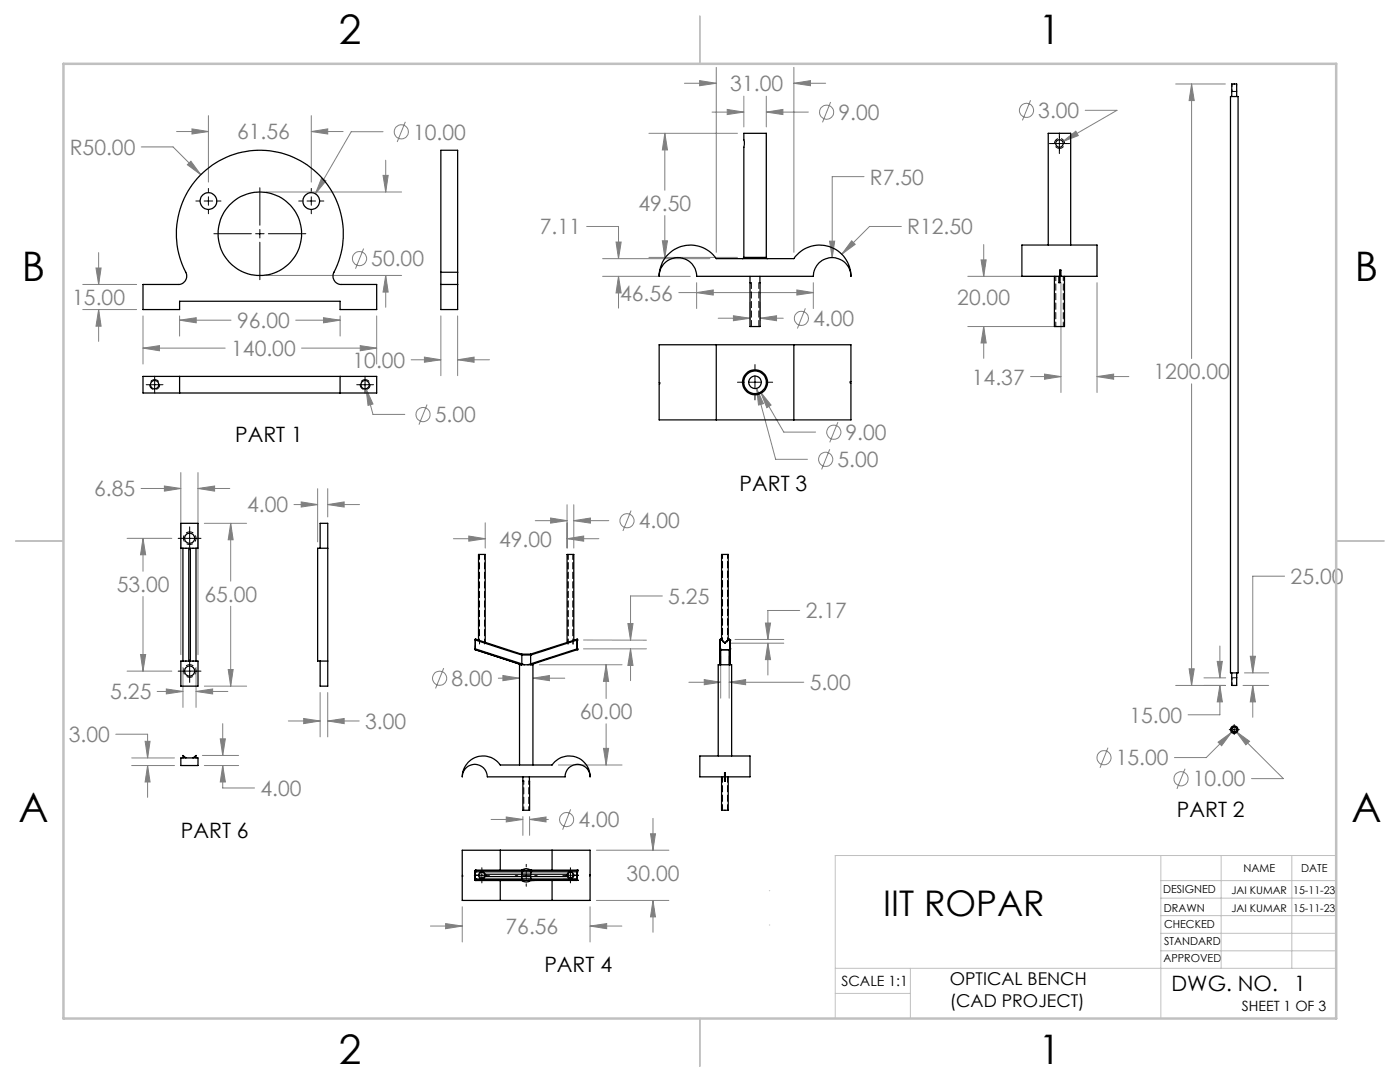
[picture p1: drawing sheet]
<svg xmlns="http://www.w3.org/2000/svg" width="279mm" height="216mm" viewBox="0 0 279 216" stroke-linecap="round" stroke-linejoin="round" font-family="sans-serif">
<g fill="none" stroke="#808080" stroke-width=".2">
<path d="M136.6 16.6h6.3M139.6 16.1l3.3 .5-3.3 .5zM142.9 13.4v36.9M148.4 19.2v6.1M152.9 19.2v6.1M158.4 16.6l3.3-.5v1zM158.4 13.4v36.9M158.4 16.6h6.4M234.6 16.8h9.9M237.8 16.8l.5 3.3h-1zM237.8 16.8v54.7M28.2 29.3h6.3l5.6 5.6"/>
<path d="M35.2 26.2h6.4M37.4 32.9l.7-.7 2 2.7zM38.3 25.7l3.3 .5-3.3 .5zM41.6 23.1v13.2M53.1 38.3h27.1M62.1 26.2l3.3-.5v1zM62.1 23.1v13.2M62.1 26.2h6.4M64.2 35.6l.9 .5-2.2 2.6zM76.4 35h1.1l-.5 3.3zM76.4 26.3h-6.3l-7.2 12.4M77 32v6.3"/>
<path d="M80.9 24.3l-1.6 4M129.5 26.6h17.7M132.7 26.6l.5 3.3h-1zM132.7 26.6v11.4M142.1 22.4h6.3M145.1 21.8l3.3 .6-3.3 .5zM152.9 22.4l3.3-.6v1.1zM152.9 22.4h8.4M165.8 20.4l-1.7 4M172.4 35.2h-6.3v16.2M205.7 20l-1.7 4M212.1 28.3l2.6-2.1 .5 .9z"/>
<path d="M216.6 22h6.3l-10.8 6.3M16.5 56.8h10.8M19.2 53.5h1l-.5 3.3zM19.7 50.4v6.4M53.1 55h27.1M72.6 49.6l-1.7 4M77 55l.5 3.3h-1.1zM77 55v6.3M117.1 45.2h6.3v6.4M120.3 51.6h21.4M120.3 55.1h17.5M122.9 48.3h1.1l-.6 3.3z"/>
<path d="M123.4 55.1l.6 3.4h-1.1zM123.4 55.1v6.4M129.5 51.4h17.7M132.2 48h1l-.5 3.4zM132.7 43v8.4M135.5 58.4h26.8M139 58.4l3.3-.5v1zM139 56.4v5.2M159 57.9l3.3 .5-3.3 .5zM162.3 56.4v5.2M165.6 48.1h1l-.5 3.3zM170 48l.7 .8-2.7 1.9z"/>
<path d="M179.9 45.2h-6.4l-5.5 5.5M193.1 55.1h18.1M195.8 51.9h1l-.5 3.2zM196.3 48.8v6.3M211.7 56.4v21.9M218.9 56.4v21.9M16.5 61.8h10.8M19.7 61.8l.5 3.3h-1zM19.7 61.8v6.3M28.5 69.5l3.3-.5v1zM28.5 63v9.6M28.5 69.5h16.4"/>
<path d="M35.8 63.9l3.4-.5v1zM35.8 63v4.1M35.8 63.9h10.3M59 63.9h8.9M60.2 69.5h15M64.6 63.4l3.3 .5-3.3 .5zM67.9 63v4.1M71.9 69l3.3 .5-3.3 .5zM73.1 77.6l1.3 3-1 .3zM73.1 77.6l1.3 5.1h6.4M75.2 63v9.6M82.1 71.8h5.9"/>
<path d="M84.7 71.3l3.3 .5-3.3 .5zM88 63v12M91.3 71.8l3.3-.5v1zM91.3 63v12M91.3 71.8h6.4M143.3 63.5h6.4M146.4 63l3.3 .5-3.3 .5zM149.7 60.3v3.6M151 77.5l1.4 3-1 .3zM151 77.5l3.8 14.2h6.3M151.7 63.5l3.3-.5v1zM151.7 60.3v3.6"/>
<path d="M151.7 63.5h4.6M151.8 78.2l2.1 2.6-.9 .6zM151.8 78.2l4.6 8h6.4M160.7 61.5l-1.6 4M193.1 65.2h18.1M196.3 65.2l.5 3.2h-1zM196.3 65.2v6.3M205.7 75.1h6M208.5 74.6l3.2 .5-3.2 .6zM218.9 75.1l3.3-.5v1.1zM218.9 75.1h6.4M237.8 76.6v60.2"/>
<path d="M28.2 97.5h7.9M32.8 97l3.3 .5-3.3 .5zM36.1 94.3v36.3M39.5 97.5l3.3-.5v1zM39.5 94.3v36.3M39.5 97.5h6.4M63.4 97.5v10.6M65.4 97.5v5.7M85.2 80.7l-1.6 4M165.6 89.6l-1.6 4.1M167.2 84.2l-1.6 4.1M25.4 107.4h8.9"/>
<path d="M28.5 107.4l.6 3.3h-1.1zM28.5 107.4v6.6M28.5 119v14.9M40.8 104.4h8.4M46 104.4l.5 3.3h-1zM46 104.4v11.6M58.7 100.7h4.7M60.1 100.2l3.3 .5-3.3 .5zM65.4 100.7l3.3-.5v1zM65.4 100.7h6.4M90.5 107.5h6.3M93.6 107l3.2 .5-3.2 .5z"/>
<path d="M96.8 104.3v5.1M106.8 103.9h6.4M109.9 103.4l3.3 .5-3.3 .5zM113.2 107.5l3.3-.5v1zM113.2 100.7v8.7M113.2 107.5h6.3M114.5 103.9l3.3-.5v1zM114.5 100.7v8.7M114.5 103.9h7M125.9 101.9l-1.6 4M132.2 118.9h-6.4v8.8M256.4 115h-6.4v19.3"/>
<path d="M25.4 133.9h8.9M28 130.6h1.1l-.6 3.3zM31.4 138h5.1M33.2 137.5l3.3 .5-3.3 .5zM36.5 133.2v7.9M39.1 138l3.3-.5v1zM39.1 133.2v7.9M39.1 138h6.4M40.8 136.9h8.4M45.5 133.6h1l-.5 3.3zM46 121v15.9M63.9 138.2v8.8"/>
<path d="M65.4 138.2v8.8M88.5 133.3l-1.6 4.1M99.4 135.3h4.3M100.4 134.8l3.3 .5-3.3 .5zM106.4 135.3l3.2-.5v1zM106.4 135.3h6.3M107.6 132.6h16.5M116.5 129.5h12.5M116.5 127.7h12.5M121 132.6l.5 3.4h-1.1zM121 132.6v6.8M125.3 124.4h1l-.5 3.3z"/>
<path d="M125.8 129.5l.5 3.3h-1zM125.8 129.5v6.3M137.5 136.1h6.3M140.5 135.6l3.3 .5-3.3 .5zM143.8 130.9v8.4M145.5 136.1l3.3-.5v1zM145.5 130.9v8.4M145.5 136.1h14.9M145.9 128.3h10.5M146.7 127.6h9.7M152.8 124.3h1l-.6 3.3zM153.2 128.3l.6 3.3h-1z"/>
<path d="M153.2 128.3v6.4M159.6 121.8h-6.4v5.8M234.6 136.8h9.9M237.3 133.5h1l-.5 3.3zM240.3 135.3h4.3M242.9 132h1l-.4 3.3zM243.5 136.8l.4 3.3h-1zM243.5 136.8v5.8h-6.4M243.5 128.9v6.4M248.1 136.8h5.1M248.4 134.3h4.8M249.5 131h1l-.5 3.3z"/>
<path d="M250 136.8l.5 3.3h-1zM250 136.8v6.3M23.1 146.5h6.4v4.7M26.3 152.8h8.5M26.3 151.2h8.5M29 147.9h1l-.5 3.3zM29.5 152.8l.5 3.2h-1zM29.5 152.8v6.3M40.4 150.7h7.2M40.8 152.8h6.8M44 147.4h1l-.5 3.3zM44.5 152.8l.5 3.2h-1z"/>
<path d="M44.5 152.8v4.4h6.3M44.5 144.4v6.3M57.5 143.9h6.4M60.6 143.4l3.3 .5-3.3 .5zM65.4 143.9l3.3-.5v1zM65.4 143.9h6.3M111.4 152.6h12.7M120.4 149.3h1.1l-.5 3.3zM121 144.4v8.2M221.1 149.2l-1.6 4M236.5 153.4l-1.6 4M243.1 148.1l2.7-2-2 2.7z"/>
<path d="M245.8 146.1l-5.1 5.1h-6.3M246.7 145.9l2.7 2-.8 .7zM246.7 145.9l9.4 9.5h-6.3M98 163.5h6.4M101 163l3.4 .5-3.4 .5zM104.4 162.9v3.8M105.7 163.5l3.3-.5v1zM105.7 162.9v3.8M105.7 163.5h3.7M113.9 161.5l-1.6 4.1M119 169.7h14.5M119 179.7h14.5"/>
<path d="M129.8 166.4h1l-.5 3.3zM130.3 179.7l.5 3.3h-1zM130.3 163.3v6.4M130.3 179.7v6.3M85.9 184.8h6.4M88.9 184.3l3.4 .5-3.4 .5zM92.3 180.9v7.1M117.8 184.8l3.3-.5v1zM117.8 180.9v7.1M117.8 184.8h6.3"/>
<circle cx="80.1" cy="26.3" r="1.41"/>
<circle cx="165" cy="22.4" r="1.4"/>
<circle cx="204.9" cy="22" r="1.41"/>
<circle cx="71.7" cy="51.6" r="1.42"/>
<circle cx="159.9" cy="63.5" r="1.42"/>
<circle cx="84.4" cy="82.7" r="1.41"/>
<circle cx="164.8" cy="91.7" r="1.41"/>
<circle cx="166.4" cy="86.2" r="1.42"/>
<circle cx="125.1" cy="103.9" r="1.41"/>
<circle cx="87.7" cy="135.3" r="1.41"/>
<circle cx="220.3" cy="151.2" r="1.42"/>
<circle cx="235.7" cy="155.4" r="1.4"/>
<circle cx="113.1" cy="163.5" r="1.41"/>
</g>
<path d="M211.5 29.6a1 1 0 0 1-.9-1.4 1 1 0 0 1 1.7-.2 1 1 0 0 1-.7 1.6h-.1M30.9 75.7a1 1 0 0 0-.9 1.5 1 1 0 0 0 1.7 .1 1 1 0 0 0-.7-1.5l-.1-.1M72.9 75.7a1 1 0 0 0-.9 1.5 1 1 0 0 0 1.7 .1 1 1 0 0 0-.7-1.5l-.1-.1" fill="none" stroke="#000" stroke-width=".2" stroke-dasharray="1.3 .6" stroke-dashoffset=".4" stroke-linecap="butt"/>
<path d="M246.3 146a.45 .45 0 0 1-.4-.6 .45 .45 0 0 1 .8-.1 .45 .45 0 0 1-.3 .7h-.1" fill="none" stroke="#000" stroke-width=".2" stroke-dasharray="1.3 .6" stroke-dashoffset=".2" stroke-linecap="butt"/>
<path d="M96.2 175.1a.5 .5 0 0 1-.5-.7 .5 .5 0 0 1 .9-.1 .5 .5 0 0 1-.3 .8h-.1M113.9 175.1a.5 .5 0 0 1-.5-.7 .5 .5 0 0 1 .9-.1 .5 .5 0 0 1-.3 .8h-.1" fill="none" stroke="#000" stroke-width=".2" stroke-dasharray="1.3 .6" stroke-linecap="butt"/>
<path d="M37.9 106.1a1.26 1.26 0 0 0-1.2 1.9 1.26 1.26 0 0 0 2.2 .1 1.26 1.26 0 0 0-.9-2h-.1M37.9 132.6a1.26 1.26 0 0 0-1.2 1.9 1.26 1.26 0 0 0 2.2 .1 1.26 1.26 0 0 0-.9-2h-.1" fill="none" stroke="#000" stroke-width=".2" stroke-dasharray="1.3 .6" stroke-dashoffset=".5" stroke-linecap="butt"/>
<g fill="none" stroke="#000" stroke-width=".2">
<path d="M41.6 37.6v.8M41.6 39.3v1.7M51.9 37.5v7.4M62.1 37.6v.8M62.1 39.3v1.7M209.4 28.6h4.1M211.4 26.6v4.1M39.1 40.1h.8M40.7 40.1h1.7M41.6 41.8v.9M42.7 46.6h7.5M43.3 40.1h.8"/>
<path d="M51 46.6h1.7M51.9 45.8v1.7M51.9 48.3v7.5M53.6 46.6h7.4M59.6 40.1h.8M61.3 40.1h1.7M62.1 41.8v.9M63.8 40.1h.8M29.2 76.8h3.3M30.9 75.1v3.4M71.2 76.8h3.3M72.8 75.1v3.4"/>
<path d="M147.2 76.3h.9M149.4 76.3h2.5M150.7 72.7v1M150.7 75v2.5M150.7 78.8v1M153.2 76.3h1M35.6 107.4h4.5M37.9 105.1v4.6M35.6 133.9h4.5M37.9 131.6v4.6M245.3 145.6h.5M246.1 145.6h.5"/>
<path d="M246.3 144.6v.5M246.3 145.3v.5M246.3 146.1v.5M246.8 145.6h.5M94.7 174.7h3M96.2 173.1v3.1M102.8 174.7h.5M104.2 174.7h1.7M105 172.5v.5M105 173.8v1.7M105 176.4v.4M106.7 174.7h.5"/>
<path d="M112.3 174.7h3.1M113.8 173.1v3.1"/>
</g>
<g fill="none" stroke="#c0c0c0" stroke-width=".2">
<path d="M153.5 177.7h.1M231.7 170.7v32.5M231.7 175.7h35M231.7 179.2h35M243.7 170.7v22.5M257.8 170.7v22.5M266.7 170.7h-100v32.5M118.6 191.4v.1M153.5 184.6h.1M166.7 193.2h100M166.7 198.2h15M181.7 193.2v10"/>
<path d="M231.7 182.7h35M231.7 186.2h35M231.7 189.7h35"/>
</g>
<path d="M139.7 3.2v9.5M3.1 107.9h9.6M266.7 107.9h9.5M139.7 203.2v9.6" fill="none" stroke="#c0c0c0" stroke-width=".25"/>
<path d="M12.7 12.7h254v190.5h-254z" fill="none" stroke="#c0c0c0" stroke-width=".5"/>
<path d="M245.8 18.2h1M144.2 110.6v17.5M145.2 110.6v17.5M246.8 135.2h-1" fill="none" stroke="#000" stroke-width=".2" stroke-dasharray="1.3 .6" stroke-dashoffset=".5"/>
<path d="M245.9 16.7v1.5M246.8 16.7v1.5M245.9 136.7v-1.5M246.8 136.7v-1.5" fill="none" stroke="#000" stroke-width=".2" stroke-dasharray="1.3 .6" stroke-dashoffset=".8"/>
<path d="M245.9 18.2l-.1 .1M246.8 18.2v.1M245.9 135.2h-.1M246.8 135.2h.1" fill="none" stroke="#000" stroke-width=".2" stroke-dasharray="1.3 .6"/>
<path d="M150 65.1v-8.7M151.5 65.1v-8.7" fill="none" stroke="#000" stroke-width=".2" stroke-dasharray="1.3 .6" stroke-dashoffset=".1"/>
<path d="M210.7 65.1v-10M212.2 65.1v-10" fill="none" stroke="#000" stroke-width=".2" stroke-dasharray="1.3 .6" stroke-dashoffset=".4"/>
<path d="M104.5 161.7v-5.9M105.5 161.7v-5.9" fill="none" stroke="#000" stroke-width=".2" stroke-dasharray="1.3 .6" stroke-dashoffset=".6"/>
<path d="M95.7 110.6v17.9M96.7 110.6v17.9M113.4 110.6v17.9M114.4 110.6v17.9" fill="none" stroke="#000" stroke-width=".2" stroke-dasharray="1.3 .6" stroke-dashoffset=".3"/>
<path d="M144.2 161.7v-6.7M145.2 161.7v-6.7" fill="none" stroke="#000" stroke-width=".2" stroke-dasharray="1.3 .6" stroke-dashoffset=".2"/>
<path d="M73.1 77.6l.3 3.3 1-.3zM64.2 35.6l-1.3 3.1 2.2-2.6zM76.4 35h1.1l-.5 3.3zM77 55l.5 3.3h-1.1zM35.8 63.9l3.4-.5v1zM64.6 63.4l3.3 .5-3.3 .5zM28.5 69.5l3.3-.5v1zM71.9 69l3.3 .5-3.3 .5zM38.1 32.2l-.7 .7 2.7 2zM19.2 53.5h1l-.5 3.3zM19.7 61.8l.5 3.3h-1zM38.3 25.7l3.3 .5-3.3 .5zM62.1 26.2l3.3-.5v1zM84.7 71.3l3.3 .5-3.3 .5zM91.3 71.8l3.3-.5v1zM237.3 133.5h1l-.5 3.3zM237.8 16.8l.5 3.3h-1zM242.9 132h1l-.4 3.3zM243.5 136.8l.4 3.3h-1zM249.5 131h1l-.5 3.3zM250 136.8l.5 3.3h-1zM246.7 145.9l1.9 2.7 .8-.7zM243.1 148.1l.7 .7 2-2.7zM170 48l-2 2.7 2.7-1.9zM165.6 48.1l.5 3.3 .5-3.3zM132.2 48h1l-.5 3.4zM132.7 26.6l.5 3.3h-1zM145.1 21.8l3.3 .6-3.3 .5zM152.9 22.4l3.3-.6v1.1zM158.4 16.6l3.3-.5v1zM139.6 16.1l3.3 .5-3.3 .5zM151.7 63.5l3.3-.5v1zM146.4 63l3.3 .5-3.3 .5zM139 58.4l3.3-.5v1zM159 57.9l3.3 .5-3.3 .5zM122.9 48.3h1.1l-.6 3.3zM123.4 55.1l.6 3.4h-1.1zM212.1 28.3l3.1-1.2-.5-.9zM218.9 75.1l3.3-.5v1.1zM208.5 74.6l3.2 .5-3.2 .6zM196.3 65.2l.5 3.2h-1zM195.8 51.9h1l-.5 3.2zM151.8 78.2l1.2 3.2 .9-.6zM151 77.5l.4 3.3 1-.3zM121 132.6l.5 3.4h-1.1zM120.4 149.3h1.1l-.5 3.3zM109.9 103.4l3.3 .5-3.3 .5zM114.5 103.9l3.3-.5v1zM93.6 107l3.2 .5-3.2 .5zM113.2 107.5l3.3-.5v1zM100.4 134.8l3.3 .5-3.3 .5zM106.4 135.3l3.2-.5v1zM101 163l3.4 .5-3.4 .5zM105.7 163.5l3.3-.5v1zM125.8 129.5l.5 3.3h-1zM125.3 124.4h1l-.5 3.3zM140.5 135.6l3.3 .5-3.3 .5zM145.5 136.1l3.3-.5v1zM152.8 124.3h1l-.6 3.3zM153.2 128.3l.6 3.3h-1zM129.8 166.4h1l-.5 3.3zM130.3 179.7l.5 3.3h-1zM88.9 184.3l3.4 .5-3.4 .5zM117.8 184.8l3.3-.5v1zM39.5 97.5l3.3-.5v1zM32.8 97l3.3 .5-3.3 .5zM46 104.4l.5 3.3h-1zM45.5 133.6h1l-.5 3.3zM28.5 107.4l.6 3.3h-1.1zM28 130.6h1.1l-.6 3.3zM33.2 137.5l3.3 .5-3.3 .5zM39.1 138l3.3-.5v1zM65.4 143.9l3.3-.5v1zM60.6 143.4l3.3 .5-3.3 .5zM60.1 100.2l3.3 .5-3.3 .5zM65.4 100.7l3.3-.5v1zM44 147.4h1l-.5 3.3zM44.5 152.8l.5 3.2h-1zM29.5 152.8l.5 3.2h-1zM29 147.9h1l-.5 3.3z" fill="#808080"/>
<g fill="none" stroke="#000" stroke-width=".25">
<path d="M245.6 19.3h1.5v115h-1.5zM245.8 19.3v-2.5h1v2.5M39.9 35a16.7 16.7 0 0 1 21.9-1.7 16.7 16.7 0 0 1 4.7 21.5 1.68 1.68 0 0 0 1.6 2h7.1v5h-7.3v-1.7h-32.1v1.7h-7.3v-5h7.1a1.66 1.66 0 0 0 1.5-2.5 16.7 16.7 0 0 1 2.8-19.3zM88 54.3v-24.3h3.3v24.3M88 54.3v2.5M88 56.8v5h3.3v-5M88 56.8h3.3M88 54.3h3.3M91.3 54.3v2.5M133.1 51a6.3 6.3 0 0 1 9.8 .6h15.5a6.2 6.2 0 0 1 7-2.4 6.2 6.2 0 0 1 4.4 5.9 3.8 3.8 0 0 0-3.7-3.7 3.8 3.8 0 0 0-3.8 3.7h-23.3a3.7 3.7 0 0 0-3.7-3.7 3.7 3.7 0 0 0-3.7 3.7 6.4 6.4 0 0 1 1.5-4.1zM148.4 51.4l-.2 .2M148.4 51.4v-22l.2-.6-.2-2.2h4.5v24.8"/>
<path d="M148.4 51.4h4.5M149.7 56.4h.1M149.7 55.1v10.1h2v-10.1M151.7 56.4h.1M152.9 51.4l.3 .2M209.2 48.9v-22.3h4.5v22.3M210.4 55.1v10.1h2v-10.1M211.3 55.1v1.3h.3v-1.3M211.6 55.1h7.3v-6.2h-15v6.2h7.6v-1.2h.2v1.2M211.6 53.9v1.2M28.5 75.1h46.7v3.3h-46.7zM35.8 75.1v3.3"/>
<path d="M67.9 75.1v3.3M142.9 68.8h-11.3v7.5h.1l-.1 .3v7.2h11.3M142.9 68.8v15M142.9 68.8h15.5M158.4 68.8h11.4v7.4h-.1v.2h.1v7.4h-11.4M158.4 68.8v15M142.9 83.8h15.5M36.1 104.4h3.4v5h-3.4zM36.5 109.4v22.5M37.7 109.4v22.5M38 109.4v22.5M39.1 109.4v22.5"/>
<path d="M63.9 109.4v-5h1.5v32.5h-1.5v-5M65.4 109.4h-2v22.5h2M36.1 131.9h3.4v5h-3.4zM94.8 129.6h.1M94.8 129.5v.1M94.8 129.5h.1M94.9 127.6l9.2 2.9M94.9 127.6h.1M94.9 129.6l9.2 3M94.9 129.5v.1M94.9 129.5l9.2 3M94.9 127.7l9.2 3"/>
<path d="M94.9 127.7v1.8M94.9 127.7h.1M94.9 127.7l-.1 1.8M94.9 127.6v.1M95.5 127.7v-17.1h1.3v17.6M104.1 130.7h.1M104.1 130.7h1.8M104.1 132.5v.1M104.1 130.5v.2M104.1 130.5h1.8M104.1 132.5l.6 .1M104.1 130.7v1.8"/>
<path d="M105.9 130.5v.2M105.9 130.7h.1M105.9 132.5l-.6 .1M105.9 130.7v1.8M114.5 127.8v-17.2h-1.3v17.6M115.2 127.6l-9.3 2.9M115.2 129.6l-9.3 3v-.1M115.2 129.5v.1M115.2 129.5h.1M115.2 129.6h.1M115.2 129.5l-9.3 3M115.2 127.6v.1"/>
<path d="M115.2 127.7l-9.3 3M115.2 127.7h.1M115.2 127.7v1.8M115.2 127.6h.1M143.7 132.5v.1M143.7 129.5l.1 .1M143.7 127.7v1.8M143.7 127.7h.1M143.7 129.5h.1M143.7 127.7v4.8M143.7 128.3v2.7M143.7 131.9v.6"/>
<path d="M143.8 129.6h1.7M143.8 129.6h.1M143.8 129.6v3l-.1-.1M144 127.6h.1M144 127.6h-.2l-.1 .1M144 127.6l.7 .7M144.7 128.3h.1M145.4 127.6l-.7 .7M145.4 127.6h.1M145.4 127.6h.2l.1 .1M145.4 127.6l-.1-17h-1.3v17M145.5 129.6h.1"/>
<path d="M145.7 127.7v1.8M145.7 129.5l-.2 .1M145.7 127.7h.1M145.7 129.5h.1M145.7 129.5v3l-.2 .1v-3M145.7 127.7v1.7M145.7 132.2v.4M245.8 134.3v2.5h1v-2.5M36.1 151.2h3.4v1.6h-3.4zM36.5 151.2v-.5l.6 .5M38.5 151.2l.6-.5v.5M93.5 152.1a4.1 4.1 0 0 1 6.3 .5h10.4a4.2 4.2 0 0 1 4.6-1.6 4.2 4.2 0 0 1 3 4 2.49 2.49 0 0 0-2.5-2.5 2.49 2.49 0 0 0-2.5 2.5h-15.5a2.5 2.5 0 0 0-2.5-2.5 2.5 2.5 0 0 0-2.5 2.5 4.2 4.2 0 0 1 1.2-2.9z"/>
<path d="M103.7 152.6v-20h2.7v20M104.4 155.9h.1M104.4 155v6.7h1.3v-6.7M105.7 155.9h.1M139.7 150.8h10v4.2h-10zM143.3 150.8v-18.2h2.7v18.2M144 155v6.7h1.3v-6.7M144.6 154.2h.1v1.7h-.1zM144.6 154.2v.8M94.8 173.7h.1M94.8 173.7v2M94.9 175.4v.3"/>
<path d="M94.9 175.4h9.2M94.9 175.7h9.2M94.9 175.4h.1M94.9 175.6v.1M94.9 175.4v.2M94.9 173.7v.3M94.9 173.7h.1M94.9 174h.1M94.9 174h9.2M94.9 173.7h9.2M94.9 174v.7M94.9 174.7h.1"/>
<path d="M94.9 174.7h.6M94.9 175.7h.1M94.9 174.7v.7M96.8 174.9h7.3M96.8 174.4h7.3M99.8 169.7h-7.5v10h7.5M99.8 169.7v4M99.8 175.7v4M99.8 179.7h10.4M99.8 169.7h10.4M104.1 173.7a1.32 1.32 0 0 1 1.8 0M104.1 175.7h.1"/>
<path d="M104.1 173.7v.3M104.1 173.7h.1M104.1 175.7h1.8M104.1 173.7h1.8M104.1 175.4v.3M104.1 174.9h.1M104.1 174h.1M104.1 174.4v.5M104.1 175.4h1.8M104.1 174h1.8M104.1 174v.4M104.1 174.9v.5"/>
<path d="M104.1 175.7h.6M104.1 174.9h1.8M104.1 174.4h1.8M104.1 173.7h.6M104.2 175.7a1.29 1.29 0 0 0 1.7 0M105.3 175.7h1.3M105.3 173.7h.6M105.9 175.4v.3M105.9 175.7h.1M105.9 174h9.3M105.9 173.7v.3M105.9 173.7h.1"/>
<path d="M105.9 173.7h9.3M105.9 174.9h.1M105.9 174.9h7.3M105.9 174.4h7.3M105.9 174h.1M105.9 175.7h9.3M105.9 174.4v.5M105.9 174v.4M105.9 174.9v.5M110.2 169.7h7.6v10h-7.6M110.2 169.7v4M110.2 175.7v4"/>
<path d="M114.5 174.7h.7M115.2 175.6h.1M115.2 173.7h.1M115.2 175.4v.2M115.2 175.4h.1M115.2 175.4h-9.3M115.2 175.6l-9.3 .1M115.2 174h.1M115.2 173.7v.3M115.2 174.7h.1M115.2 174v.7M115.2 174.7v.7"/>
<circle cx="211.4" cy="28.6" r=".75"/>
<circle cx="41.6" cy="40.1" r="1.67"/>
<circle cx="51.9" cy="46.6" r="8.3"/>
<circle cx="62.1" cy="40.1" r="1.67"/>
<circle cx="30.8" cy="76.8" r=".83"/>
<circle cx="72.9" cy="76.8" r=".83"/>
<circle cx="150.7" cy="76.3" r="2.5"/>
<circle cx="150.7" cy="76.3" r="1.25"/>
<circle cx="150.7" cy="76.3" r="2.25"/>
<circle cx="37.8" cy="107.4" r="1"/>
<circle cx="37.8" cy="133.9" r="1"/>
<circle cx="246.3" cy="145.6" r=".74"/>
<circle cx="246.3" cy="145.6" r=".5"/>
<circle cx="96.2" cy="174.7" r=".66"/>
<circle cx="113.8" cy="174.7" r=".66"/>
</g>
<g font-size="8.1">
<text x="67.6" y="8.9">2</text>
<text x="207.3" y="8.9">1</text>
<text x="4.4" y="56.2">B</text>
<text x="270.4" y="56.2">B</text>
<text x="3.7" y="164.1">A</text>
<text x="269.7" y="164.1">A</text>
<text x="67.6" y="212.4">2</text>
<text x="207.3" y="212.4">1</text>
</g>
<text font-size="7.1" x="176.3" y="182.7">IIT ROPAR</text>
<g font-size="4.2" fill="#808080">
<text x="145.7" y="18.2">31.00</text>
<text x="167.3" y="23.9">9.00</text>
<text x="207.2" y="23.6">3.00</text>
<text x="47.3" y="27.8">61.56</text>
<text x="82.4" y="27.8">10.00</text>
<text x="13.9" y="30.9">R50.00</text>
<text x="173.6" y="36.8">R7.50</text>
<text x="107.7" y="46.8">7.11</text>
<text x="127.4" y="42.1">49.50</text>
<text x="181.1" y="46.8">R12.50</text>
<text x="74.1" y="53.1">50.00</text>
<text x="123.7" y="60">46.56</text>
<text x="14.4" y="60.8">15.00</text>
<text x="47.3" y="65.5">96.00</text>
<text x="162.3" y="65.1">4.00</text>
<text x="191" y="60.9">20.00</text>
<text x="46.1" y="71.1">140.00</text>
<text x="70.4" y="73.4">10.00</text>
<text x="194" y="76.7">14.37</text>
<text x="230.2" y="75.7">1200.00</text>
<text x="86.8" y="84.3">5.00</text>
<text x="168.8" y="87.8">9.00</text>
<text x="167.1" y="93.2">5.00</text>
<text x="18.8" y="99.1">6.85</text>
<text x="49.3" y="102.2">4.00</text>
<text x="127.5" y="105.4">4.00</text>
<text x="99.6" y="109.1">49.00</text>
<text x="23.3" y="118.1">53.00</text>
<text x="257.6" y="116.6">25.00</text>
<text x="40.8" y="120">65.00</text>
<text x="133.4" y="120.5">5.25</text>
<text x="160.8" y="123.4">2.17</text>
<text x="90.1" y="136.9">8.00</text>
<text x="161.6" y="137.7">5.00</text>
<text x="22" y="139.6">5.25</text>
<text x="115.7" y="143.5">60.00</text>
<text x="13.7" y="148.1">3.00</text>
<text x="72.9" y="145.4">3.00</text>
<text x="225.4" y="144.2">15.00</text>
<text x="222.7" y="152.7">15.00</text>
<text x="52" y="158.8">4.00</text>
<text x="238" y="156.9">10.00</text>
<text x="115.4" y="165.1">4.00</text>
<text x="125.1" y="175.8">30.00</text>
<text x="100.9" y="186.4">76.56</text>
</g>
<g font-size="4.2">
<text x="46.9" y="88.1">PART 1</text>
<text x="147.6" y="98">PART 3</text>
<text x="36.1" y="167.3">PART 6</text>
<text x="234.9" y="163">PART 2</text>
<text x="108.6" y="194">PART 4</text>
<text x="233.8" y="197.7">DWG. NO.</text>
<text x="258.2" y="197.7">1</text>
</g>
<g font-size="3.5">
<text x="189.5" y="196.5">OPTICAL BENCH</text>
<text x="189.5" y="201">(CAD PROJECT)</text>
</g>
<g font-size="2.8">
<text x="167.9" y="196.7">SCALE 1:1</text>
<text x="247.8" y="201.7">SHEET 1 OF 3</text>
</g>
<g font-size="2.2">
<text x="232.1" y="178.3">DESIGNED</text>
<text x="248.1" y="174">NAME</text>
<text x="259.7" y="174.1">DATE</text>
<text x="232.2" y="182">DRAWN</text>
<text x="232.3" y="185.1">CHECKED</text>
<text x="232.3" y="188.6">STANDARD</text>
<text x="232.2" y="192">APPROVED</text>
</g>
<g font-size="2.1">
<text x="245.8" y="178.3">JAI KUMAR</text>
<text x="258.1" y="178.3">15-11-23</text>
<text x="245.8" y="182">JAI KUMAR</text>
<text x="258.1" y="182">15-11-23</text>
</g>
</svg>
